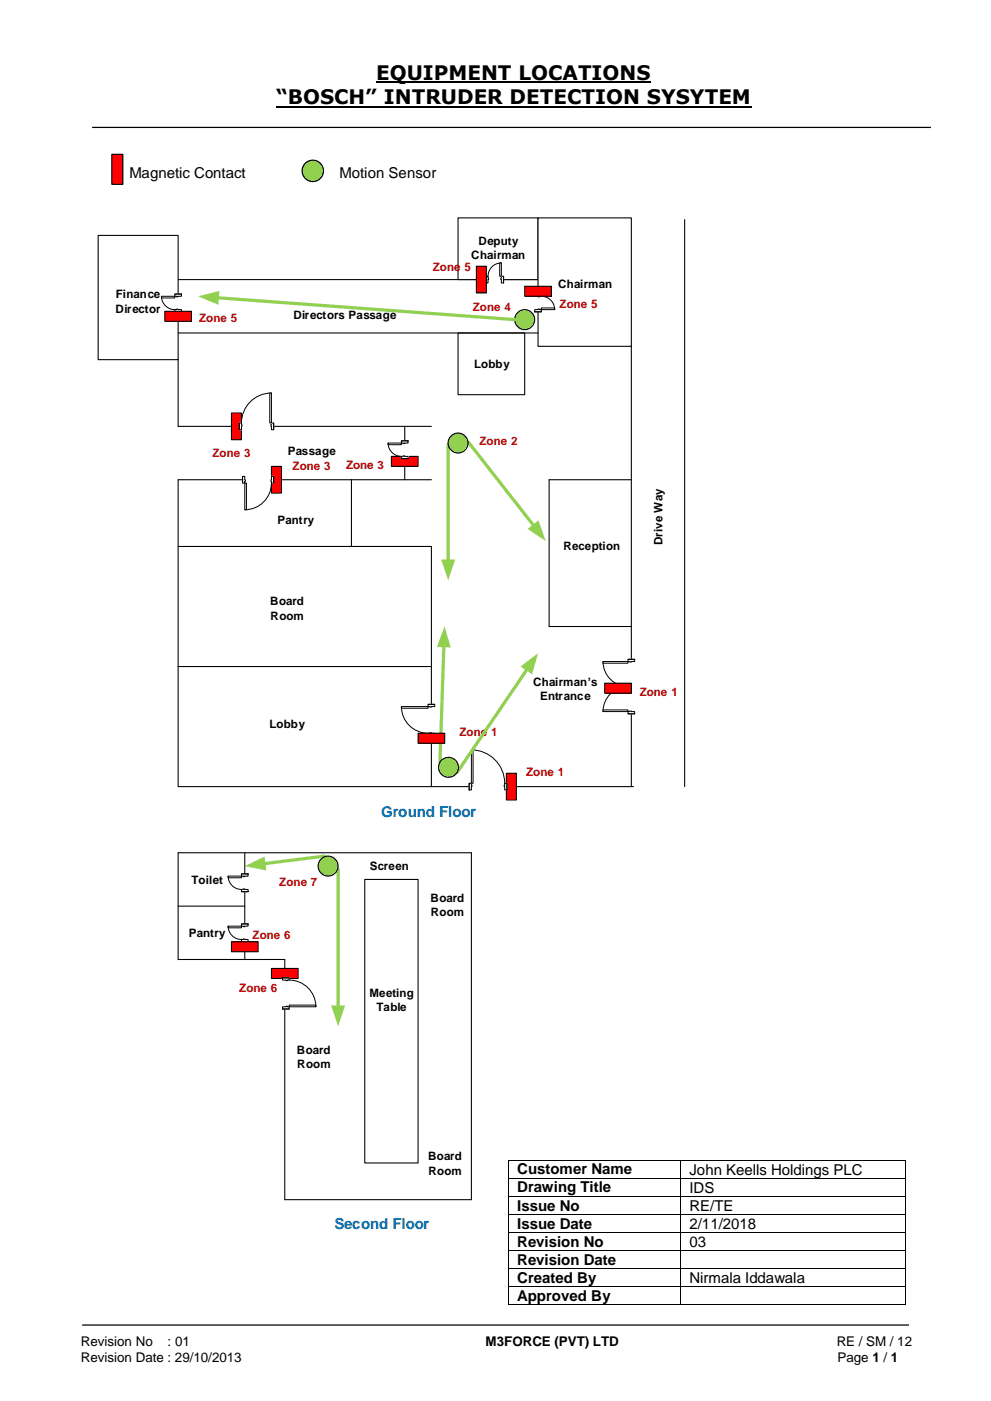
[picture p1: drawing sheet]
<svg xmlns="http://www.w3.org/2000/svg" width="210mm" height="297mm" viewBox="0 0 210 297" stroke-linecap="round" stroke-linejoin="round" font-family="sans-serif">
<path d="M79.7 17.4h58.2M58.5 22.6h100.7" fill="none" stroke="#000" stroke-width=".42"/>
<path d="M19.5 27h177.8M17.4 280.8h175.3" fill="none" stroke="#000" stroke-width=".26"/>
<path d="M23.7 32.7h2.3v6.4h-2.3z" fill-rule="evenodd" fill="#f00"/>
<path d="M23.7 32.7h2.3v6.4h-2.3z" fill="none" stroke="#000" stroke-width=".24"/>
<path d="M37.8 59.3h76.2M145.1 46.5v120.2M37.8 76.2v14.2h53.6M85.8 90.4v11.3M91.4 101.7h-53.6v39.6h36.7M133.8 101.7h-17.4v31.1h17.4M91.4 166.7h42.9M37.8 180.7v22.7h22.6v50.9h39.5v-73.6M37.8 192h14.1M51.9 180.7v22.7" fill="none" stroke="#000" stroke-width=".23"/>
<path d="M77.3 186.4h11.3v60.1h-11.3z" fill-rule="evenodd" fill="#fff"/>
<path d="M91.4 115.8v26.2M37.8 180.7h62.1M77.3 186.4h11.3v60.1h-11.3z" fill="none" stroke="#000" stroke-width=".23"/>
<path d="M71.7 184.3v29.2" fill="none" stroke="#92d050" stroke-width=".68"/>
<path d="M70.2 213.1h2.9l-1.4 4.4z" fill="#92d050"/>
<path d="M68.8 181.4l-12.9 1.7" fill="none" stroke="#92d050" stroke-width=".68"/>
<g fill="#92d050">
<path d="M51.9 183.6l4.2-2 .3 2.9z"/>
<circle cx="69.5" cy="183.6" r="2.12"/>
</g>
<circle cx="69.5" cy="183.6" r="2.12" fill="none" stroke="#000" stroke-width=".23"/>
<path d="M20.8 49.9h17v26.3h-17z" fill-rule="evenodd" fill="#fff"/>
<path d="M20.8 49.9h17v26.3h-17z" fill="none" stroke="#000" stroke-width=".23"/>
<path d="M97.1 46.2h16.9v13.1h-16.9z" fill-rule="evenodd" fill="#fff"/>
<path d="M97.1 46.2h16.9v13.1h-16.9z" fill="none" stroke="#000" stroke-width=".23"/>
<path d="M114 46.2h19.8v27.2h-19.8z" fill-rule="evenodd" fill="#fff"/>
<path d="M114 46.2h19.8v27.2h-19.8z" fill="none" stroke="#000" stroke-width=".23"/>
<path d="M97.1 70.6h14.1v13.1h-14.1z" fill-rule="evenodd" fill="#fff"/>
<path d="M97.1 70.6h14.1v13.1h-14.1z" fill="none" stroke="#000" stroke-width=".23"/>
<path d="M37.8 141.3h53.6v25.4h-53.6z" fill-rule="evenodd" fill="#fff"/>
<path d="M37.8 70.6h76.2M37.8 115.8h53.6M74.5 101.7v14.1M37.8 141.3h53.6v25.4h-53.6z" fill="none" stroke="#000" stroke-width=".23"/>
<circle cx="111.2" cy="67.7" r="2.12" fill="#92d050"/>
<circle cx="111.2" cy="67.7" r="2.12" fill="none" stroke="#000" stroke-width=".23"/>
<path d="M46 63.1l63.2 4.6" fill="none" stroke="#92d050" stroke-width=".68"/>
<path d="M42 62.8l4.5-1.1-.2 2.9z" fill="#92d050"/>
<path d="M99.2 93.6l14 17.9" fill="none" stroke="#92d050" stroke-width=".68"/>
<path d="M111.8 112.1l2.3-1.8 1.6 4.4z" fill="#92d050"/>
<path d="M95 94.2v24.7" fill="none" stroke="#92d050" stroke-width=".68"/>
<g fill="#92d050">
<path d="M93.5 118.6h3l-1.5 4.4z"/>
<circle cx="97.1" cy="93.9" r="2.12"/>
</g>
<circle cx="97.1" cy="93.9" r="2.12" fill="none" stroke="#000" stroke-width=".23"/>
<path d="M57.5 98.8h2.2v5.7h-2.2z" fill-rule="evenodd" fill="#f00"/>
<path d="M57.5 98.8h2.2v5.7h-2.2z" fill="none" stroke="#000" stroke-width=".23"/>
<path d="M49.1 87.5h2.1v5.7h-2.1z" fill-rule="evenodd" fill="#f00"/>
<path d="M133.8 73.4v93.3M49.1 87.5h2.1v5.7h-2.1z" fill="none" stroke="#000" stroke-width=".23"/>
<path d="M51.4 100.9h6.6v1.5h-6.6z" fill-rule="evenodd" fill="#fff"/>
<path d="M51.4 100.9h6.6v1.5h-6.6z" fill="none" stroke="#fff" stroke-width=".21"/>
<path d="M51.4 101v1.4h.5v-1.4zM57.5 101h.5v1.4h-.5z" fill-rule="evenodd" fill="#fff"/>
<path d="M51.9 101.7v-.7h-.5v1.4h.5v-.4M57.5 101.7v-.7h.5v1.4h-.5v-.4" fill="none" stroke="#000" stroke-width=".21"/>
<path d="M51.9 101.7v.3h.1v-.3zM57.4 101.7h.1v.3h-.1z" fill-rule="evenodd" fill="#fff"/>
<path d="M51.4 101v1.4M51.9 101.7h.1v.3h-.1M57.5 101.7h-.1v.3h.1M57.5 102.4a5.7 5.7 0 0 1-5.6 5.6M58 101v1.4" fill="none" stroke="#000" stroke-width=".21"/>
<path d="M51.9 102.4h.3v5.6h-.3z" fill-rule="evenodd" fill="#fff"/>
<path d="M51.9 102.4h.3v5.6h-.3z" fill="none" stroke="#000" stroke-width=".21"/>
<path d="M133.1 139.7h1.5v11.6h-1.5z" fill-rule="evenodd" fill="#fff"/>
<path d="M133.1 139.7h1.5v11.6h-1.5z" fill="none" stroke="#fff" stroke-width=".21"/>
<path d="M133.1 139.7v.5h1.4v-.5zM133.1 150.8h1.4v.5h-1.4z" fill-rule="evenodd" fill="#fff"/>
<path d="M133.5 140.2h-.4v-.5h1.4v.5h-.7M133.5 150.8h-.4v.5h1.4v-.5h-.7" fill="none" stroke="#000" stroke-width=".21"/>
<path d="M133.5 140.2v.1h.3v-.1zM133.5 150.7h.3v.1h-.3z" fill-rule="evenodd" fill="#fff"/>
<path d="M133.1 139.7h1.4M127.8 140.2a5.3 5.3 0 0 0 5.3 5.3 5.3 5.3 0 0 0-5.3 5.3M133.1 151.3h1.4M133.5 140.2v.1h.3v-.1M133.5 150.8v-.1h.3v.1" fill="none" stroke="#000" stroke-width=".21"/>
<path d="M127.8 150.5h5.3v.3h-5.3z" fill-rule="evenodd" fill="#fff"/>
<path d="M127.8 150.5h5.3v.3h-5.3z" fill="none" stroke="#000" stroke-width=".21"/>
<path d="M127.8 140.2h5.3v.4h-5.3z" fill-rule="evenodd" fill="#fff"/>
<path d="M127.8 140.2h5.3v.4h-5.3z" fill="none" stroke="#000" stroke-width=".21"/>
<path d="M90.7 149.3h1.5v6.6h-1.5z" fill-rule="evenodd" fill="#fff"/>
<path d="M90.7 149.3h1.5v6.6h-1.5z" fill="none" stroke="#fff" stroke-width=".21"/>
<path d="M90.7 149.3v.4h1.4v-.4zM90.7 155.4h1.4v.5h-1.4z" fill-rule="evenodd" fill="#fff"/>
<path d="M91.1 149.7h-.4v-.4h1.4v.4h-.7M91.1 155.4h-.4v.5h1.4v-.5h-.7" fill="none" stroke="#000" stroke-width=".21"/>
<path d="M91.1 149.7v.2h.3v-.2zM91.1 155.3h.3v.1h-.3z" fill-rule="evenodd" fill="#fff"/>
<path d="M85.1 149.7a5.7 5.7 0 0 0 5.6 5.7M90.7 149.3h1.4M90.7 155.9h1.4M91.1 149.7v.2h.3v-.2M91.1 155.4v-.1h.3v.1" fill="none" stroke="#000" stroke-width=".21"/>
<path d="M85.1 149.8h5.6v.3h-5.6z" fill-rule="evenodd" fill="#fff"/>
<path d="M85.1 149.8h5.6v.3h-5.6z" fill="none" stroke="#000" stroke-width=".21"/>
<path d="M50.7 89.6h7.3v1.5h-7.3z" fill-rule="evenodd" fill="#fff"/>
<path d="M50.7 89.6h7.3v1.5h-7.3z" fill="none" stroke="#fff" stroke-width=".21"/>
<path d="M57.5 89.7v1.4h.5v-1.4zM50.7 89.7h.5v1.4h-.5z" fill-rule="evenodd" fill="#fff"/>
<path d="M51.2 90v-.3h-.5v1.4h.5v-.7M57.5 90v-.3h.5v1.4h-.5v-.7" fill="none" stroke="#000" stroke-width=".21"/>
<path d="M57.4 90v.4h.1v-.4zM51.2 90h.1v.4h-.1z" fill-rule="evenodd" fill="#fff"/>
<path d="M50.7 89.7v1.4M51.2 90h.1v.4h-.1M57.5 83.3a6.4 6.4 0 0 0-6.3 6.4M57.5 90h-.1v.4h.1M58 89.7v1.4" fill="none" stroke="#000" stroke-width=".21"/>
<path d="M57.2 83.3h.3v6.4h-.3z" fill-rule="evenodd" fill="#fff"/>
<path d="M57.2 83.3h.3v6.4h-.3z" fill="none" stroke="#000" stroke-width=".21"/>
<path d="M103 58.5h3.7v1.5h-3.7z" fill-rule="evenodd" fill="#fff"/>
<path d="M103 58.5h3.7v1.5h-3.7z" fill="none" stroke="#fff" stroke-width=".21"/>
<path d="M106.3 58.6v1.4h.4v-1.4zM103 58.6h.4v1.4h-.4z" fill-rule="evenodd" fill="#fff"/>
<path d="M103.4 58.9v-.3h-.4v1.4h.4v-.7M106.3 58.9v-.3h.4v1.4h-.4v-.7" fill="none" stroke="#000" stroke-width=".21"/>
<path d="M106.2 58.9v.4h.1v-.4zM103.4 58.9h.2v.4h-.2z" fill-rule="evenodd" fill="#fff"/>
<path d="M103 58.6v1.4M103.4 58.9h.2v.4h-.2M106.3 55.7a2.83 2.83 0 0 0-2.9 2.9M106.3 58.9h-.1v.4h.1M106.7 58.6v1.4" fill="none" stroke="#000" stroke-width=".21"/>
<path d="M105.9 55.7h.4v2.9h-.4z" fill-rule="evenodd" fill="#fff"/>
<path d="M105.9 55.7h.4v2.9h-.4z" fill="none" stroke="#000" stroke-width=".21"/>
<path d="M113.3 62.3h1.5v3.8h-1.5z" fill-rule="evenodd" fill="#fff"/>
<path d="M113.3 62.3h1.5v3.8h-1.5z" fill="none" stroke="#fff" stroke-width=".21"/>
<path d="M113.3 65.6v.5h1.4v-.5zM113.3 62.3h1.4v.5h-1.4z" fill-rule="evenodd" fill="#fff"/>
<path d="M114 62.8h-.7v-.5h1.4v.5h-.3M114 65.6h-.7v.5h1.4v-.5h-.3" fill="none" stroke="#000" stroke-width=".21"/>
<path d="M114 65.5v.1h.4v-.1zM114 62.8h.4v.1h-.4z" fill-rule="evenodd" fill="#fff"/>
<path d="M113.3 62.3h1.4M113.3 66.1h1.4M114 62.8v.1h.4v-.1M114 65.6v-.1h.4v.1M114.7 62.8a2.82 2.82 0 0 1 2.9 2.8" fill="none" stroke="#000" stroke-width=".21"/>
<path d="M114.8 65.3h2.8v.3h-2.8z" fill-rule="evenodd" fill="#fff"/>
<path d="M114.8 65.3h2.8v.3h-2.8z" fill="none" stroke="#000" stroke-width=".21"/>
<path d="M51.1 195.8h1.5v3.8h-1.5z" fill-rule="evenodd" fill="#fff"/>
<path d="M51.1 195.8h1.5v3.8h-1.5z" fill="none" stroke="#fff" stroke-width=".21"/>
<path d="M51.2 195.8v.5h1.4v-.5zM51.2 199.1h1.4v.5h-1.4z" fill-rule="evenodd" fill="#fff"/>
<path d="M51.5 196.3h-.3v-.5h1.4v.5h-.7M51.5 199.1h-.3v.5h1.4v-.5h-.7" fill="none" stroke="#000" stroke-width=".21"/>
<path d="M51.5 196.3v.1h.4v-.1zM51.5 199h.4v.1h-.4z" fill-rule="evenodd" fill="#fff"/>
<path d="M48.4 196.3a2.83 2.83 0 0 0 2.8 2.8M51.2 195.8h1.4M51.2 199.6h1.4M51.5 196.3v.1h.4v-.1M51.5 199.1v-.1h.4v.1" fill="none" stroke="#000" stroke-width=".21"/>
<path d="M48.4 196.3h2.8v.3h-2.8z" fill-rule="evenodd" fill="#fff"/>
<path d="M48.4 196.3h2.8v.3h-2.8z" fill="none" stroke="#000" stroke-width=".21"/>
<path d="M51.1 185.2h1.5v3.8h-1.5z" fill-rule="evenodd" fill="#fff"/>
<path d="M51.1 185.2h1.5v3.8h-1.5z" fill="none" stroke="#fff" stroke-width=".21"/>
<path d="M51.2 185.2v.5h1.4v-.5zM51.2 188.5h1.4v.5h-1.4z" fill-rule="evenodd" fill="#fff"/>
<path d="M51.5 185.7h-.3v-.5h1.4v.5h-.7M51.5 188.5h-.3v.5h1.4v-.5h-.7" fill="none" stroke="#000" stroke-width=".21"/>
<path d="M51.5 185.7v.1h.4v-.1zM51.5 188.4h.4v.1h-.4z" fill-rule="evenodd" fill="#fff"/>
<path d="M48.4 185.7a2.83 2.83 0 0 0 2.8 2.8M51.2 185.2h1.4M51.2 189h1.4M51.5 185.7v.1h.4v-.1M51.5 188.5v-.1h.4v.1" fill="none" stroke="#000" stroke-width=".21"/>
<path d="M48.4 185.7h2.8v.3h-2.8z" fill-rule="evenodd" fill="#fff"/>
<path d="M48.4 185.7h2.8v.3h-2.8z" fill="none" stroke="#000" stroke-width=".21"/>
<path d="M37 62.3h1.5v3.8h-1.5z" fill-rule="evenodd" fill="#fff"/>
<path d="M37 62.3h1.5v3.8h-1.5z" fill="none" stroke="#fff" stroke-width=".21"/>
<path d="M37.1 62.3v.5h1.4v-.5zM37.1 65.6h1.4v.5h-1.4z" fill-rule="evenodd" fill="#fff"/>
<path d="M37.4 62.8h-.3v-.5h1.4v.5h-.7M37.4 65.6h-.3v.5h1.4v-.5h-.7" fill="none" stroke="#000" stroke-width=".21"/>
<path d="M37.4 62.8v.1h.4v-.1zM37.4 65.5h.4v.1h-.4z" fill-rule="evenodd" fill="#fff"/>
<path d="M34.2 62.8a2.83 2.83 0 0 0 2.9 2.8M37.1 62.3h1.4M37.1 66.1h1.4M37.4 62.8v.1h.4v-.1M37.4 65.6v-.1h.4v.1" fill="none" stroke="#000" stroke-width=".21"/>
<path d="M34.2 62.8h2.9v.3h-2.9z" fill-rule="evenodd" fill="#fff"/>
<path d="M34.2 62.8h2.9v.3h-2.9z" fill="none" stroke="#000" stroke-width=".21"/>
<path d="M57.5 205.2h5.7v2.2h-5.7z" fill-rule="evenodd" fill="#f00"/>
<path d="M57.5 205.2h5.7v2.2h-5.7z" fill="none" stroke="#000" stroke-width=".23"/>
<path d="M49.1 199.6h5.6v2.1h-5.6z" fill-rule="evenodd" fill="#f00"/>
<path d="M49.1 199.6h5.6v2.1h-5.6z" fill="none" stroke="#000" stroke-width=".23"/>
<path d="M83 96.7h5.6v2.1h-5.6z" fill-rule="evenodd" fill="#f00"/>
<path d="M83 96.7h5.6v2.1h-5.6z" fill="none" stroke="#000" stroke-width=".23"/>
<path d="M128.2 144.8h5.6v2.1h-5.6z" fill-rule="evenodd" fill="#f00"/>
<path d="M128.2 144.8h5.6v2.1h-5.6z" fill="none" stroke="#000" stroke-width=".23"/>
<path d="M34.9 66h5.7v2.1h-5.7z" fill-rule="evenodd" fill="#f00"/>
<path d="M34.9 66h5.7v2.1h-5.7z" fill="none" stroke="#000" stroke-width=".23"/>
<path d="M111.2 60.7h5.7v2.1h-5.7z" fill-rule="evenodd" fill="#f00"/>
<path d="M111.2 60.7h5.7v2.1h-5.7z" fill="none" stroke="#000" stroke-width=".23"/>
<path d="M107.3 163.9h2.2v5.6h-2.2z" fill-rule="evenodd" fill="#f00"/>
<path d="M107.3 163.9h2.2v5.6h-2.2z" fill="none" stroke="#000" stroke-width=".23"/>
<path d="M101 56.4h2.1v5.7h-2.1z" fill-rule="evenodd" fill="#f00"/>
<path d="M101 56.4h2.1v5.7h-2.1z" fill="none" stroke="#000" stroke-width=".23"/>
<path d="M99.4 166h8v1.5h-8z" fill-rule="evenodd" fill="#fff"/>
<path d="M99.4 166h8v1.5h-8z" fill="none" stroke="#fff" stroke-width=".21"/>
<path d="M99.4 166h.5v1.4h-.5zM107 166v1.4h.4v-1.4z" fill-rule="evenodd" fill="#fff"/>
<path d="M99.9 166.4v-.4h-.5v1.4h.5v-.7M107 166.4v-.4h.4v1.4h-.4v-.7" fill="none" stroke="#000" stroke-width=".21"/>
<path d="M99.9 166.4h.1v.3h-.1zM106.9 166.4v.3h.1v-.3z" fill-rule="evenodd" fill="#fff"/>
<path d="M99.9 158.9a7.1 7.1 0 0 1 7.1 7.1M99.4 166v1.4M99.9 166.4h.1v.3h-.1M107 166.4h-.1v.3h.1M107.4 166v1.4" fill="none" stroke="#000" stroke-width=".21"/>
<path d="M99.9 158.9h.4v7.1h-.4z" fill-rule="evenodd" fill="#fff"/>
<path d="M99.9 158.9h.4v7.1h-.4z" fill="none" stroke="#000" stroke-width=".21"/>
<path d="M85 93.4h1.5v3.8h-1.5z" fill-rule="evenodd" fill="#fff"/>
<path d="M85 93.4h1.5v3.8h-1.5z" fill="none" stroke="#fff" stroke-width=".21"/>
<path d="M85.1 93.4v.5h1.4v-.5zM85.1 96.7h1.4v.5h-1.4z" fill-rule="evenodd" fill="#fff"/>
<path d="M85.4 93.9h-.3v-.5h1.4v.5h-.7M85.4 96.7h-.3v.5h1.4v-.5h-.7" fill="none" stroke="#000" stroke-width=".21"/>
<path d="M85.4 93.9v.1h.4v-.1zM85.4 96.6h.4v.1h-.4z" fill-rule="evenodd" fill="#fff"/>
<path d="M82.3 93.9a2.82 2.82 0 0 0 2.8 2.8M85.1 93.4h1.4M85.1 97.2h1.4M85.4 93.9v.1h.4v-.1M85.4 96.7v-.1h.4v.1" fill="none" stroke="#000" stroke-width=".21"/>
<path d="M82.3 93.9h2.8v.4h-2.8z" fill-rule="evenodd" fill="#fff"/>
<path d="M82.3 93.9h2.8v.4h-2.8z" fill="none" stroke="#000" stroke-width=".21"/>
<path d="M59.8 207.2h1.5v6.6h-1.5z" fill-rule="evenodd" fill="#fff"/>
<path d="M59.8 207.2h1.5v6.6h-1.5z" fill="none" stroke="#fff" stroke-width=".21"/>
<path d="M59.9 213.4v.4h1.4v-.4zM59.9 207.2h1.4v.5h-1.4z" fill-rule="evenodd" fill="#fff"/>
<path d="M60.6 207.7h-.7v-.5h1.4v.5h-.3M60.6 213.4h-.7v.4h1.4v-.4h-.3" fill="none" stroke="#000" stroke-width=".21"/>
<path d="M60.6 213.3v.1h.4v-.1zM60.6 207.7h.4v.1h-.4z" fill-rule="evenodd" fill="#fff"/>
<path d="M59.9 207.2h1.4M59.9 213.8h1.4M60.6 207.7v.1h.4v-.1M60.6 213.4v-.1h.4v.1M61.3 207.7a5.7 5.7 0 0 1 5.7 5.7" fill="none" stroke="#000" stroke-width=".21"/>
<path d="M61.3 213h5.7v.4h-5.7z" fill-rule="evenodd" fill="#fff"/>
<path d="M61.3 213h5.7v.4h-5.7z" fill="none" stroke="#000" stroke-width=".21"/>
<path d="M94.1 136.8l-.8 24.7" fill="none" stroke="#92d050" stroke-width=".68"/>
<path d="M94.2 132.8l1.3 4.4-2.9-.1z" fill="#92d050"/>
<path d="M111.8 141.8l-14.9 21.9" fill="none" stroke="#92d050" stroke-width=".68"/>
<g fill="#92d050">
<path d="M110.3 141.3l3.7-2.9-1.2 4.5z"/>
<circle cx="95.1" cy="162.6" r="2.12"/>
</g>
<circle cx="95.1" cy="162.6" r="2.12" fill="none" stroke="#000" stroke-width=".23"/>
<path d="M88.6 155.4h5.7v2.1h-5.7z" fill-rule="evenodd" fill="#f00"/>
<path d="M88.6 155.4h5.7v2.1h-5.7z" fill="none" stroke="#000" stroke-width=".23"/>
<g fill="#000">
<path d="M107.6 245.9h.2v.1h-.2z" fill-rule="evenodd"/>
<path d="M107.6 245.9h.2v.1h-.2z" fill-rule="evenodd"/>
<path d="M107.6 249.7h.2v.1h-.2z" fill-rule="evenodd"/>
<path d="M107.6 253.5h.2v.2h-.2z" fill-rule="evenodd"/>
<path d="M107.6 257.3h.2v.2h-.2z" fill-rule="evenodd"/>
<path d="M144.2 245.9h.1v.1h-.1z" fill-rule="evenodd"/>
<path d="M144.2 249.7h.1v.1h-.1z" fill-rule="evenodd"/>
<path d="M144.2 253.5h.1v.2h-.1z" fill-rule="evenodd"/>
<path d="M144.2 257.3h.1v.2h-.1z" fill-rule="evenodd"/>
<path d="M191.8 245.9h.2v.1h-.2z" fill-rule="evenodd"/>
<path d="M191.8 245.9h.2v.1h-.2z" fill-rule="evenodd"/>
<path d="M191.8 249.7h.2v.1h-.2z" fill-rule="evenodd"/>
<path d="M191.8 253.5h.2v.2h-.2z" fill-rule="evenodd"/>
<path d="M191.8 257.3h.2v.2h-.2z" fill-rule="evenodd"/>
<path d="M107.6 261.1h.2v.2h-.2z" fill-rule="evenodd"/>
<path d="M107.6 265h.2v.2h-.2z" fill-rule="evenodd"/>
<path d="M107.6 268.8h.2v.2h-.2z" fill-rule="evenodd"/>
<path d="M107.6 272.7h.2v.1h-.2z" fill-rule="evenodd"/>
<path d="M107.6 276.5h.2v.1h-.2z" fill-rule="evenodd"/>
<path d="M107.6 276.5h.2v.1h-.2z" fill-rule="evenodd"/>
<path d="M144.2 261.1h.1v.2h-.1z" fill-rule="evenodd"/>
<path d="M144.2 265h.1v.2h-.1z" fill-rule="evenodd"/>
<path d="M144.2 268.8h.1v.2h-.1z" fill-rule="evenodd"/>
<path d="M144.2 272.7h.1v.1h-.1z" fill-rule="evenodd"/>
<path d="M144.2 276.5h.1v.1h-.1z" fill-rule="evenodd"/>
<path d="M191.8 261.1h.2v.2h-.2z" fill-rule="evenodd"/>
<path d="M191.8 265h.2v.2h-.2z" fill-rule="evenodd"/>
<path d="M191.8 268.8h.2v.2h-.2z" fill-rule="evenodd"/>
<path d="M191.8 272.7h.2v.1h-.2z" fill-rule="evenodd"/>
<path d="M191.8 276.5h.2v.1h-.2z" fill-rule="evenodd"/>
<path d="M191.8 276.5h.2v.1h-.2z" fill-rule="evenodd"/>
</g>
<g fill="none" stroke="#000" stroke-width=".21">
<path d="M107.7 246v3.7M107.7 249.8v3.7M107.7 253.7v3.6M107.7 257.5v3.6M107.8 245.9h36.4M107.8 249.8h36.4M107.8 253.6h36.4M107.8 257.4h36.4M144.3 246v3.7M144.3 249.8v3.7M144.3 253.7v3.6M144.3 257.5v3.6"/>
<path d="M144.3 245.9h47.5M144.3 249.8h47.5M144.3 253.6h47.5M144.3 257.4h47.5M191.9 246v3.7M191.9 249.8v3.7M191.9 253.7v3.6M191.9 257.5v3.6M107.7 261.3v3.7M107.7 265.2v3.6M107.7 269v3.7M107.7 272.8v3.7"/>
<path d="M107.8 261.2h36.4M107.8 265.1h36.4M107.8 268.9h36.4M107.8 272.7h36.4M107.8 276.6h36.4M144.3 261.3v3.7M144.3 265.2v3.6M144.3 269v3.7M144.3 272.8v3.7M144.3 261.2h47.5M144.3 265.1h47.5M144.3 268.9h47.5"/>
<path d="M144.3 272.7h47.5M144.3 276.6h47.5M191.9 261.3v3.7M191.9 265.2v3.6M191.9 269v3.7M191.9 272.8v3.7"/>
</g>
<circle cx="66.3" cy="36.2" r="2.27" fill="#92d050"/>
<circle cx="66.3" cy="36.2" r="2.27" fill="none" stroke="#000" stroke-width=".25"/>
<g font-size="4.2">
<text x="79.7" y="16.9">EQUIPMENT LOCATIONS</text>
<text x="58.5" y="22.1">“BOSCH” INTRUDER DETECTION SYSYTEM</text>
</g>
<g font-size="3.2">
<text x="27.4" y="37.7">Magnetic Contact</text>
<text x="72" y="37.7">Motion Sensor</text>
<text x="109.6" y="248.9">Customer Name</text>
<text x="146.1" y="249">John Keells Holdings PLC</text>
<text x="109.6" y="252.7">Drawing Title</text>
<text x="109.6" y="256.6">Issue No</text>
<text x="146.1" y="252.8">IDS</text>
<text x="146.1" y="256.7">RE/TE</text>
<text x="109.6" y="260.4">Issue Date</text>
<text x="146.1" y="260.5">2/11/2018</text>
<text x="109.6" y="264.2">Revision No</text>
<text x="109.6" y="268">Revision Date</text>
<text x="146.1" y="264.3">03</text>
<text x="109.6" y="271.9">Created By</text>
<text x="109.6" y="275.7">Approved By</text>
<text x="146.1" y="271.9">Nirmala Iddawala</text>
</g>
<g font-size="3.2" fill="#0070c0">
<text x="80.8" y="173.1">Ground Floor</text>
<text x="70.9" y="260.5">Second Floor</text>
</g>
<g font-size="2.8">
<text x="17.1" y="285.4">Revision No</text>
<text x="35.5" y="285.4">: 01</text>
<text x="102.9" y="285.4">M3FORCE (PVT) LTD</text>
<text x="177.4" y="285.4">RE / SM / 12</text>
<text x="17.1" y="288.6">Revision Date : 29/10/2013</text>
<text x="177.5" y="288.6">Page 1 / 1</text>
</g>
<g font-size="2.5">
<text x="101.4" y="51.9">Deputy</text>
<text x="99.9" y="54.9">Chairman</text>
<text x="24.5" y="63.2">Finance</text>
<text x="118.3" y="61">Chairman</text>
<text x="24.5" y="66.2">Director</text>
<text x="62.2" y="67.6">Directors Passage</text>
<text x="100.5" y="78">Lobby</text>
<text x="61" y="96.4">Passage</text>
<text x="58.8" y="111">Pantry</text>
<text x="119.4" y="116.6">Reception</text>
<text x="140.4" y="115.6" transform="rotate(-90 140.4 115.6)">Drive Way</text>
<text x="57.3" y="128.3">Board</text>
<text x="57.4" y="131.3">Room</text>
<text x="113" y="145.3">Chairman s</text>
<text x="114.5" y="148.3">Entrance</text>
<text x="57.1" y="154.4">Lobby</text>
<text x="78.4" y="184.4">Screen</text>
<text x="40.6" y="187.3">Toilet</text>
<text x="91.2" y="191.2">Board</text>
<text x="91.3" y="194.2">Room</text>
<text x="40" y="198.6">Pantry</text>
<text x="78.3" y="211.2">Meeting</text>
<text x="79.8" y="214.2">Table</text>
<text x="62.9" y="223.3">Board</text>
<text x="63" y="226.3">Room</text>
<text x="90.7" y="245.9">Board</text>
<text x="90.8" y="248.9">Room</text>
</g>
<g font-size="2.5" fill="#c00000">
<text x="91.7" y="57.5">Zone</text>
<text x="98.4" y="57.5">5</text>
<text x="118.6" y="65.4">Zone 5</text>
<text x="42.2" y="68.2">Zone 5</text>
<text x="100.2" y="66">Zone 4</text>
<text x="101.6" y="94.3">Zone 2</text>
<text x="45.1" y="96.8">Zone 3</text>
<text x="62" y="99.6">Zone 3</text>
<text x="73.3" y="99.3">Zone 3</text>
<text x="135.6" y="147.5">Zone 1</text>
<text x="97.4" y="155.9">Zone 1</text>
<text x="111.5" y="164.4">Zone 1</text>
<text x="59.2" y="187.7">Zone 7</text>
<text x="53.5" y="199">Zone 6</text>
<text x="50.7" y="210.3">Zone 6</text>
</g>
</svg>
